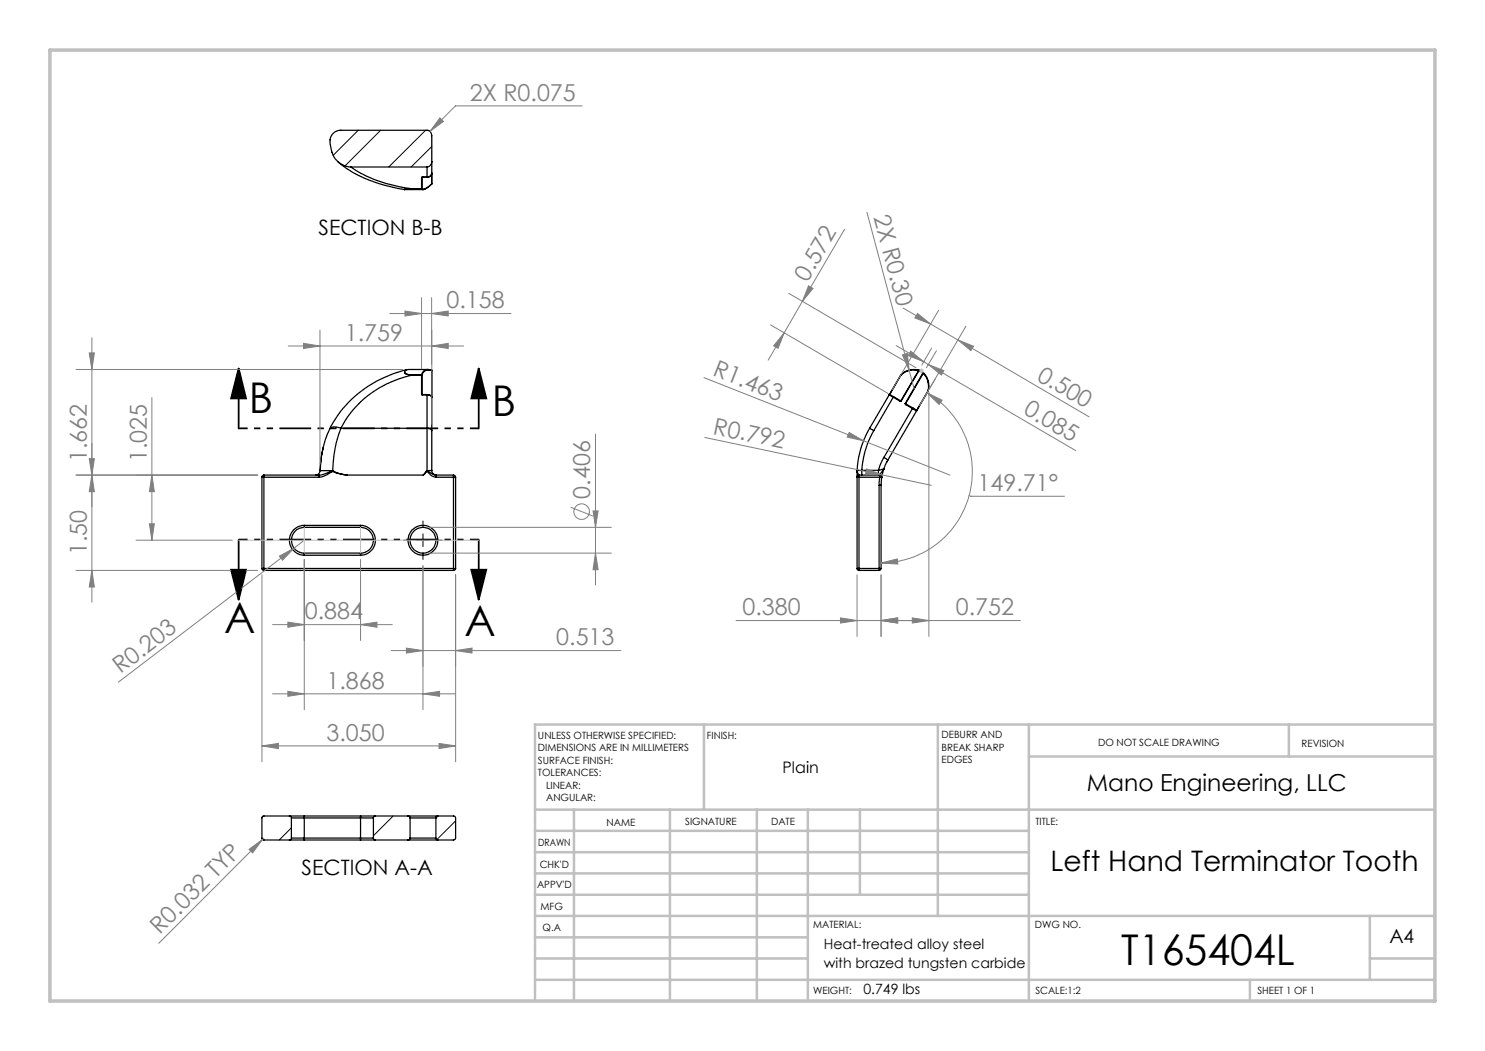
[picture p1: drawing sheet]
<svg xmlns="http://www.w3.org/2000/svg" width="297mm" height="210mm" viewBox="0 0 297 210" stroke-linecap="round" stroke-linejoin="round" font-family="sans-serif">
<g fill="none" stroke="#000" stroke-width=".25">
<path d="M67.6 32.3a26.4 26.4 0 0 0 13.3 5.6M70.2 33.4a4.3 4.3 0 0 1-4.1-4.4 2.21 2.21 0 0 1 2.1-3h17.2a1.03 1.03 0 0 1 1 1.1v9.6M70.2 33.4a27 27 0 0 0 12.3 4.3M70.2 33.4h15.2M80.9 37.9h3.7M82.5 37.7h.1M82.5 37.7l-1.6 .2M82.5 37.7h1.8M84.3 37.7h.1M84.3 37.7l.3 .2M84.3 35.5v2.2M84.4 35.4l-.1 .1"/>
<path d="M84.4 37.7h-.1M84.4 35.4v2.3M84.5 35.4h-.1M84.5 35.4l-.2 .1M84.5 35.4h.1M84.5 35.4h.9M84.6 37.9h.1M85.4 35.4h.3a.88 .88 0 0 0 .7-.8l-.1 .1a.87 .87 0 0 1-.9 .7zM85.4 35.4h.1M85.4 33.4v2M86.3 36.8l-.9 .8-.8 .3M86.3 36.8a1.88 1.88 0 0 1-1.9 .9"/>
<path d="M86.3 36.8h.1M86.3 34.8v2M86.4 36.7l-.1 .1M86.4 32.3l-.1 .1a1.04 1.04 0 0 1-.9 1M82.6 74.9l-1.1-.1a.48 .48 0 0 1-.6-.4 .48 .48 0 0 1 .5-.5 23.2 23.2 0 0 0-15.5 11.8M82.6 74.9a20.7 20.7 0 0 0-14.4 10.7M82.6 74.9h.1M82.6 74.9h1.7M84.3 78.8l.2 .1M84.3 78.8h.1M84.3 74.9h.1M84.3 74.9v3.9"/>
<path d="M84.4 74.9l.1 3.9M84.5 78.8v.1M84.5 78.8h.9M84.5 78.9h.9M85.4 78.8a.84 .84 0 0 1 1 .6 .89 .89 0 0 0-1-.5M85.4 78.8v.1M85.4 78.9v6.7M85.9 73.9l-4.3-.1a.52 .52 0 0 0-.7 .4 .52 .52 0 0 0 .6 .6l1.1 .1M86.3 74l.1 .1M86.3 74h.1M86.3 74a1.31 1.31 0 0 0-2 .9M86.3 74a1.34 1.34 0 0 0-1.9 .9"/>
<path d="M86.3 74v5.3M86.4 74.1v11.9M177.8 78.9l.8 .5M177.8 78.9l-3.9 6.7M177.9 78.8h.1M177.9 78.8l-.1 .1M178 78.8l.7 .5M178 78.8l-.2 .1M178.6 79.4l1.4 .7M178.6 79.4l-3.8 6.6M178.7 79.3l-.1 .1M178.7 79.3l1.4 .7"/>
<path d="M180.2 74.9h.1M180.2 74.9l-2.3 3.9M180.3 74.8l-.1 .1M180.9 74.4h-.1M182.1 73.9h.1M183.7 74l.1 .1M183.7 74a3.9 3.9 0 0 0-3.5 .9M183.7 74l-3.5 6.1M183.8 74.1l.4 .2M183.8 74.1l-3.6 6M183.8 74v.1M183.8 74l.5 .1"/>
<path d="M183.8 74h-.1M183.8 74a3.7 3.7 0 0 0-3.6 .9M184.2 74.3l.4 .2M184.3 74.1l-.1 .2M184.3 74.1h.1M184.3 74.1l.4 .4M184.6 74.5v.1M184.6 74.5l-3.6 6.1M184.6 74.6a3.7 3.7 0 0 1 1 3.5M184.6 74.6l-3.5 6.1M184.7 74.5h-.1M184.7 74.5l-.1 .1"/>
<path d="M184.7 74.5a3.7 3.7 0 0 1 .9 3.6M185.6 78.1h.1M185.6 78.1l-2.3 3.9M185.6 78.1l-2.2 3.9M185.7 76.2v.3M185.7 77.9v.2M52.4 95.3h.4M52.4 95.3v18.3M52.8 94.9v.4M52.8 94.9l-.4 .3v.1M52.8 95.3h11M52.8 94.9h11"/>
<path d="M52.8 95.3v18.3M63.8 94.9v.4M64.7 89.3l-.4 1.9-.3 2.8M66 85.7a20.4 20.4 0 0 0-1.9 8.3M66.5 94h-2.5l-.1 .5-.3 .3-.5 .1M66.5 94l.4 .2M66.9 94.2h-.7l-2 .7h-.4M66.9 94.2l1 .4 1.5 .3M68.2 85.6l-.7 1.9-.5 2.1-.5 4.4M68.2 85.6a1.93 1.93 0 0 0-2.3 .1M68.2 85.6h17.2M69.4 94.9l-1.9-.3a1.49 1.49 0 0 0-2.1 .3l-1.6 .4"/>
<path d="M69.4 94.9h15.3M84.7 94.9l.7-.7 .4 .3a1.85 1.85 0 0 0 1.4 .8M85.2 94.2h.5l1.1 .7h.4M85.2 94.2l-.5 .7M85.4 85.6v8.4M85.4 85.6a.89 .89 0 0 1 1 .4M85.4 94l-.2 .2M86.4 94h-1M86.4 94a.96 .96 0 0 0 .9 .9M86.4 86v8M87.2 94.9v.4M87.2 95.3h3.5"/>
<path d="M87.2 94.9h3.5M90.7 94.9v.4M90.7 95.3h.4M90.7 94.9l.4 .2v.2M90.7 95.3v18.3M91.1 95.3v18.3M171.4 95.3h.4M171.4 94.1v1.2M171.4 94.1l.4 .8M171.4 94v.1M171.4 95.3v18.3M171.8 94.9v.4"/>
<path d="M171.8 94.9l-.3 .2-.1 .2M171.8 95.3h4.1M171.8 94.9h4.1M171.8 95.3v18.3M172.4 94h-1M172.4 94v.9M172.4 94h3.3M173.9 85.6l.9 .4M173.9 85.6a18.3 18.3 0 0 0-2.5 8.4M174.8 86a18.2 18.2 0 0 0-2.4 8M175.7 94v.9M175.8 97v17"/>
<path d="M175.8 97h.4M175.9 95.3l-.1 1.7M175.9 95.3l.5 .1M175.9 94.9v.4M175.9 94.9l.3 .2 .2 .3M176.2 97v16.6M176.4 95.4l-.2 1.6M176.7 93.7v.1M176.8 93.7l-.9 1.2M176.8 93.7l-.4 1.7M176.8 93.7l-1.1 .3M176.8 91.4l-1.1 2.6"/>
<path d="M176.8 91.4l.8 .5M177.4 92.2l-.1 .2M177.6 91.9l-.8 1.8M180 80.1h.2M180.1 80l-.1 .1M180.1 80l.1 .1M180.2 80.1h.1M181 80.6l.2 .2M181 80.6l.1 .1M181.1 80.7h.1M181.2 80.8l1.3 .8M181.2 80.7v.1"/>
<path d="M181.2 80.7l1.4 .8M182.5 81.6l.8 .5M182.5 81.6l-5.7 9.8M182.6 81.5l-.1 .1M182.6 81.5l.7 .4M183.3 81.9v.2M183.3 81.9v.1M183.3 82.1l-5.7 9.8M183.3 82h.1M183.4 82l-.1 .1M52.4 113.6h.4M52.4 113.6l.1 .3 .3 .1"/>
<path d="M52.8 113.6v.4M52.8 113.6h37.9M52.8 114h37.9M60.9 105a2.98 2.98 0 0 0-3 3 2.98 2.98 0 0 0 3 2.9M60.9 105.4a2.58 2.58 0 0 0-2.6 2.5 2.58 2.58 0 0 0 2.6 2.6M60.9 110.5v.4M60.9 105v.4M60.9 105h11.2M60.9 110.9h11.2M60.9 105.4h11.2M60.9 110.5h11.2M72.1 105a2.98 2.98 0 0 1 3 3 2.98 2.98 0 0 1-3 2.9"/>
<path d="M72.1 105v.4M72.1 110.5v.4M72.1 105.4a2.58 2.58 0 0 1 2.6 2.5 2.58 2.58 0 0 1-2.6 2.6M90.7 113.6v.4M90.7 113.6h.4M91.1 113.6l-.1 .3-.3 .1M171.4 113.6l.1 .3 .3 .1M171.4 113.6h.4M171.8 113.6v.4M171.8 113.6h4.4M171.8 114h4M176.2 113.6l-.1 .3-.3 .1"/>
<path d="M57.9 163h-5.3l-.2 .3v4.3l.1 .1 .2 .1h5.2M57.9 163l.3 .2 .1 .2M57.9 163h3M57.9 167.8h3M58.3 167.5l-.1 .2-.3 .1M58.3 163.4h2.6M58.3 167.5h2.6M58.3 163.4v4.1M60.9 163v.4M60.9 167.5v.3M60.9 167.8h11.2M60.9 163h11.2"/>
<path d="M60.9 163.4v4.1M60.9 163.4h11.2M60.9 167.5h11.2M72.1 163v.4M72.1 163h3M72.1 167.5v.3M72.1 167.8h3M72.1 163.4h2.6M72.1 167.5h2.6M72.1 163.4v4.1M74.7 167.5l.2 .3h.2M74.7 163.4v4.1"/>
<path d="M75.1 163l-.4 .2v.2M75.1 167.8h6.5M75.1 163h6.5M81.6 163l.3 .1 .1 .3M81.6 163h6M81.6 167.8h6M82 167.5l-.2 .3h-.2M82 163.4h5.2M82 167.5h5.2M82 163.4v4.1M87.2 167.5l.4 .3M87.2 163.4v4.1"/>
<path d="M87.6 163l-.3 .2-.1 .2M87.6 163h3.2l.3 .4v4.3l-.3 .1h-3.2"/>
<circle cx="84.6" cy="107.9" r="2.58"/>
<circle cx="84.6" cy="108" r="2.98"/>
</g>
<g fill="none" stroke="#000" stroke-width=".2">
<path d="M71.6 26l-5 5M76.1 26l-7.1 7.2M85.1 26l-7.3 7.4M86.4 29.3l-4.2 4.1M80.8 107.9h1.3M83.3 107.9h2.6M84.6 104.1v1.3M84.6 106.7v2.5M84.6 110.5v1.3M87.1 107.9h1.3M58.3 165.4l-2.5 2.4M78.6 163l-3.9 4"/>
<path d="M87.6 163l-.4 .5M91.1 164l-3.8 3.8"/>
</g>
<g fill="none" stroke="#808080" stroke-width=".2">
<path d="M88 23.6l.7 .7-2.7 1.9zM116.5 21.2h-25.4l-5.1 5M84.3 59.5v14.2M86.3 59.5v13.3M157.8 58.6l25.4 14.9M161.7 57.1l.9 .5-2.1 2.6zM168.9 45.8l-8.4 14.4M173.4 42.4l8.4 31.6M15.2 73.8h65.3M17.9 70.5h1l-.5 3.3zM18.4 67.5v52.8M30.4 79.4v28.5"/>
<path d="M57.6 69.1h35.1M60.7 68.6l3.3 .5-3.3 .5zM64 66v26.7M78 62.6h24.2M81 62.2l3.3 .4-3.3 .5zM86.3 62.6l3.3-.4v.9zM86.4 69.1l3.2-.5v1zM86.4 66v18.8M140.8 75.5l49.2 19.4M154.1 64.9l23.5 13.7M156.8 66.5l-1.2 3.1-.9-.5zM156.8 66.5l-3.2 5.5"/>
<path d="M160.5 60.2l-3.7 6.3M179.2 69.1l5.5 3.2M180.5 70.9l1-.3 .3 3.4zM180.6 61.6l11 6.3M181.8 74l1 3.6M182.1 70.2l2.6 2.1-3.1-1.3zM183.5 62.6l2.6 2.1-3.1-1.2zM184.7 72.3l1 .5M185.4 78.5l3 1.5-.6 .8zM185.4 78.5a18.3 18.3 0 0 1 8.4 20.5 18.3 18.3 0 0 1-17.6 13.5M185.7 72.8l3.1 1.2-.5 .9zM185.7 72.8l29.4 17.2"/>
<path d="M185.8 78.4v48.8M186.3 69.5l-1.9 3.4M187.3 70.1l-2 3.4M187.7 62l-9.2 15.8M191.6 67.9l3.1 1.3-.5 .9zM191.6 67.9l26.2 15.4M193.2 65.2l-9.3 15.8 3.1-5.3M15.2 94.9h36.3M17.9 91.6h1l-.5 3.3zM18.4 94.9l.5 3.3h-1zM30.4 94.9l.5 3.3h-1zM119.1 86.7v30.2"/>
<path d="M141 87.4l45.3 9.6M169.8 86.4l2.9 1.7-3.3-.8zM173.3 93.7l3.1 1.2-3.3-.2zM193.8 99l.4 .2h18.7M15.2 114h36.3M18.4 114l.5 3.3h-1zM27.2 107.9h19.3M29.9 104.7h1l-.5 3.2zM52.4 114.9v37.3M55.9 111.1l2.9-1.6-2.3 2.4zM58.8 109.5l-35.1 26.8M60.9 107.9l-2.1 1.6"/>
<path d="M60.9 111.8v30M72.1 111.8v16.2M84.6 113.1v28.7M85.9 105.4h36.4M85.9 110.5h36.4M91.1 114.9v37.3M114.1 101.3l4.5 1.8M118.6 102.1h1l-.5 3.3zM119.1 110.5l.5 3.3h-1zM171.4 114.9v12.3M176.2 112.5l3.3-.8 .1 1zM176.2 114.9v12.3"/>
<path d="M54.5 138.6h36.4M54.5 124.8h24M57.6 138.1l3.3 .5-3.3 .5zM57.6 124.3l3.3 .5-3.3 .5zM72.1 124.8l3.3-.5v1zM78.2 130h46M81.3 129.5l3.3 .5-3.3 .5zM84.6 138.6l3.3-.5v1zM91.1 130l3.3-.5v1zM147.2 124h56.9M168.1 123.5l3.3 .5-3.3 .5zM176.2 124l3.3-.5v1z"/>
<path d="M182.5 123.5l3.3 .5-3.3 .5zM52.4 149l3.3-.5v1.1zM52.4 149h38.7M87.8 148.5l3.3 .5-3.3 .6zM49.8 169.7l2.7-2-2 2.7zM52.8 167.5l-21 21"/>
<circle cx="116.3" cy="102.2" r="1.55"/>
</g>
<path d="M47.7 73.6l1.5 6h-3zM47.7 73.6v12M95.7 73.6l1.6 6h-3zM95.7 73.6v12M46.2 113.8h3l-1.5 6zM47.7 107.8v12M94.3 113.8h3l-1.6 6zM95.7 107.8v12" fill="none" stroke="#000" stroke-width=".35"/>
<path d="M183.8 74.1h1M183.9 73.8l.7 .7M184.3 73.6v1M184.6 73.8l-.7 .7M47.7 107.9h48M60.9 105.4v5.1M72.1 105.4v5.1" fill="none" stroke="#c0c0c0" stroke-width=".2"/>
<path d="M95.8 85.6h-48.1M95.8 107.8h-48.1" fill="none" stroke="#000" stroke-width=".35" stroke-dasharray="6.4 1.3 1.3 1.3 1.3 1.3" stroke-dashoffset="4.6" stroke-linecap="butt"/>
<g fill="none" stroke="#c0c0c0" stroke-width=".5">
<path d="M140.8 144.8v17M187.6 144.8v38.2M205.8 144.8v55.2M205.8 151.2h81.2M257.8 144.8v6.4M287 144.8h-180v55.2M107 161.8h180M107 178.8h98.8M107 174.5h98.8M107 170.3h98.8M107 166h98.8M114.8 161.8v38.2"/>
<path d="M134 161.8v38.2M151.4 161.8v38.2M161.6 161.8v38.2M172 161.8v17M107 195.8h180M107 191.5h54.6M107 187.3h54.6M107 183h180M250 195.8v4.2M274 191.5h13M274 183v12.8"/>
</g>
<path d="M10 10h277v190h-277z" fill="none" stroke="#c0c0c0" stroke-width=".7"/>
<g fill="#000">
<path d="M95.7 73.6l1.6 6h-3zM47.7 73.6l1.5 6h-3z"/>
<path d="M94.3 113.8h3l-1.6 6zM46.2 113.8h3l-1.5 6z"/>
</g>
<g fill="#808080">
<path d="M180.5 70.9l1-.3 .3 3.4z"/>
<path d="M169.8 86.4l2.9 1.7-3.3-.8z"/>
<path d="M173.3 93.7l3.1 1.2-3.3-.2z"/>
<path d="M55.9 111.1l2.9-1.6-2.3 2.4z"/>
<path d="M49.8 169.7l2.7-2-2 2.7z"/>
<path d="M191.6 67.9l3.1 1.3-.5 .9zM183.5 62.6l2.6 2.1-3.1-1.2z"/>
<path d="M176.2 112.5l3.3-.8 .1 1zM185.4 78.5l3 1.5-.6 .8zM176.2 124l3.3-.5v1zM182.5 123.5l3.3 .5-3.3 .5zM88 23.6l-2 2.6 2.7-1.9z"/>
<path d="M52.4 149l3.3-.5v1.1zM87.8 148.5l3.3 .5-3.3 .6zM81 62.2l3.3 .4-3.3 .5zM86.3 62.6l3.3-.4v.9zM81.3 129.5l3.3 .5-3.3 .5zM91.1 130l3.3-.5v1z"/>
<path d="M86.4 69.1l3.2-.5v1zM60.7 68.6l3.3 .5-3.3 .5z"/>
<path d="M18.4 94.9l.5 3.3h-1zM17.9 70.5h1l-.5 3.3z"/>
<path d="M118.6 102.1h1l-.5 3.3zM119.1 110.5l.5 3.3h-1z"/>
<path d="M17.9 91.6h1l-.5 3.3zM18.4 114l.5 3.3h-1z"/>
<path d="M182.1 70.2l2.6 2.1-3.1-1.3zM185.7 72.8l3.1 1.2-.5 .9z"/>
<path d="M168.1 123.5l3.3 .5-3.3 .5zM176.2 124l3.3-.5v1z"/>
<path d="M57.6 138.1l3.3 .5-3.3 .5zM84.6 138.6l3.3-.5v1zM57.6 124.3l3.3 .5-3.3 .5zM72.1 124.8l3.3-.5v1z"/>
<path d="M161.7 57.1l.9 .5-2.1 2.6zM156.8 66.5l-1.2 3.1-.9-.5z"/>
<path d="M29.9 104.7h1l-.5 3.2zM30.4 94.9l.5 3.3h-1z"/>
</g>
<g font-size="8.5">
<text x="49.8" y="82.6">B</text>
<text x="98.4" y="83.2">B</text>
<text x="44.9" y="126.5">A</text>
<text x="92.9" y="127.1">A</text>
<text x="224.3" y="192.7">T165404L</text>
</g>
<text font-size="5.6" x="210.1" y="174.1">Left Hand Terminator Tooth</text>
<g font-size="4.7" fill="#808080">
<text x="94" y="20.1">2X R0.075</text>
<text x="174.7" y="43.4" transform="rotate(75 174.7 43.4)">2X R0.30</text>
<text x="161.5" y="56.4" transform="rotate(-60 161.5 56.4)">0.572</text>
<text x="89.3" y="61.6">0.158</text>
<text x="69" y="68.1">1.759</text>
<text x="142.4" y="75" transform="rotate(22 142.4 75)">R1.463</text>
<text x="207.2" y="75.9" transform="rotate(30 207.2 75.9)">0.500</text>
<text x="204.5" y="82.6" transform="rotate(30 204.5 82.6)">0.085</text>
<text x="142.5" y="86.7" transform="rotate(12 142.5 86.7)">R0.792</text>
<text x="17.4" y="92.3" transform="rotate(-90 17.4 92.3)">1.662</text>
<text x="29.4" y="92.3" transform="rotate(-90 29.4 92.3)">1.025</text>
<text x="118.1" y="99.6" transform="rotate(-90 118.1 99.6)">0.406</text>
<text x="195.5" y="98.1">149.71°</text>
<text x="17.4" y="110.9" transform="rotate(-90 17.4 110.9)">1.50</text>
<text x="61" y="123.8">0.884</text>
<text x="148.5" y="123">0.380</text>
<text x="191.2" y="123">0.752</text>
<text x="111.3" y="129">0.513</text>
<text x="24.1" y="134.7" transform="rotate(-37 24.1 134.7)">R0.203</text>
<text x="65.3" y="137.6">1.868</text>
<text x="65.3" y="148">3.050</text>
<text x="32" y="186.9" transform="rotate(-45 32 186.9)">R0.032 TYP</text>
</g>
<text font-size="4.7" x="217.3" y="158">Mano Engineering, LLC</text>
<g font-size="4.2">
<text x="63.7" y="46.9">SECTION B-B</text>
<text x="60.3" y="174.9">SECTION A-A</text>
</g>
<text font-size="3.9" x="277.9" y="188.5">A4</text>
<text font-size="3.2" x="156.5" y="154.4">Plain</text>
<g font-size="2.8">
<text x="164.8" y="189.7">Heat-treated alloy steel</text>
<text x="164.8" y="193.5">with brazed tungsten carbide</text>
<text x="172.7" y="198.7">0.749 lbs</text>
</g>
<g font-size="2">
<text x="107.6" y="147.6">UNLESS OTHERWISE SPECIFIED:</text>
<text x="141.4" y="147.6">FINISH:</text>
<text x="188.3" y="147.5">DEBURR AND</text>
<text x="188.3" y="150">BREAK SHARP</text>
<text x="219.6" y="149">DO NOT SCALE DRAWING</text>
<text x="260.3" y="149.2">REVISION</text>
<text x="107.6" y="150.1">DIMENSIONS ARE IN MILLIMETERS</text>
<text x="107.6" y="152.6">SURFACE FINISH:</text>
<text x="107.6" y="155.1">TOLERANCES:</text>
<text x="188.3" y="152.5">EDGES</text>
<text x="109.2" y="157.6">LINEAR:</text>
<text x="109.2" y="160.1">ANGULAR:</text>
<text x="121.3" y="165">NAME</text>
<text x="137" y="164.9">SIGNATURE</text>
<text x="154.2" y="164.9">DATE</text>
<text x="207.1" y="164.9">TITLE:</text>
<text x="107.6" y="169.1">DRAWN</text>
<text x="107.9" y="173.3">CHK'D</text>
<text x="107.4" y="177.4">APPV'D</text>
<text x="108.1" y="181.8">MFG</text>
<text x="108.5" y="186">Q.A</text>
<text x="162.6" y="185.5">MATERIAL:</text>
<text x="207" y="185.5">DWG NO.</text>
<text x="162.6" y="198.6">WEIGHT:</text>
<text x="207.1" y="198.6">SCALE:1:2</text>
<text x="251.5" y="198.6">SHEET 1 OF 1</text>
</g>
</svg>
